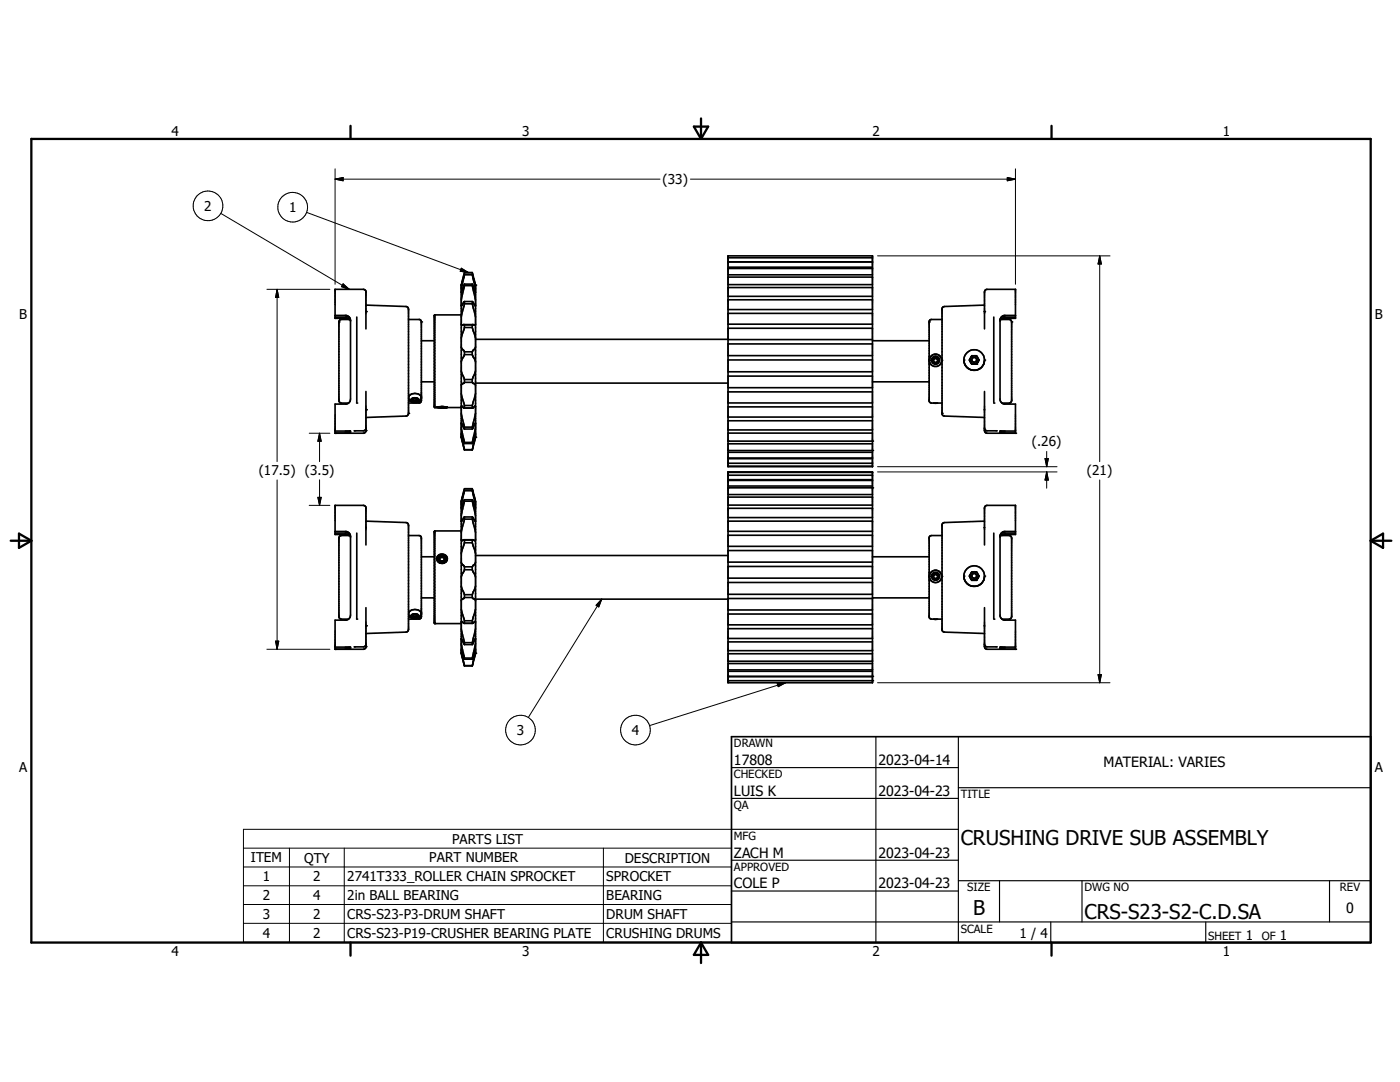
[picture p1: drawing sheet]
<svg xmlns="http://www.w3.org/2000/svg" width="279mm" height="216mm" viewBox="0 0 279 216" stroke-linecap="round" stroke-linejoin="round" font-family="sans-serif">
<g fill="none" stroke="#000" stroke-width=".33">
<path d="M92.1 56.8v30.5l.2 1M92.7 54.7v.1M92.7 56.7v.3M92.7 54.8l-.6 2.7M92.7 57l-.6 2.9M92.7 54.7l-.6 2.2M92.7 56.7l-.6 1.7M92.7 57h1.5M92.7 54.8h1.5M92.7 56.7h1.5M92.7 54.7h1.5M94.2 54.7v.1"/>
<path d="M94.2 56.7v.3M94.2 54.8l.7 2.9M94.2 57l.7 2.9M94.2 54.7l.7 2.3M94.2 56.7l.7 1.7M94.9 56.8v.1M94.9 56.9v30.4l-.7 2.4M94.9 56.9l-.7-2.5h-1.5l-.6 2.6M145.3 54.8h28.8M145.3 51.1h28.8v42h-28.8zM145.3 59.8h28.8M145.3 59.1h28.8"/>
<path d="M145.3 56.8h28.8M145.3 53.3h28.8M145.3 52.2h28.8M145.3 57.4h28.8M145.3 55.3h28.8M145.3 53.6h28.8M145.3 52.3h28.8M145.3 51.4h28.8M66.9 62.9h2.2l.6 .4 .3 .7v15.6l-.3 .7-.4 .3h-2.4v5.8h5.6l.5-.2v-8.1M66.9 63h2a1.05 1.05 0 0 1 1 .8M66.9 63.4h2.2l.6 .3M69.5 63.7l-.6-.2h-2v-5.8l5.9 .1 .2 .3v7.5"/>
<path d="M69.9 63.8l.1 .3M69.9 63.7h-1.9l-.4 .5v15.7l.4 .5h1.5M71.2 63.3v17M73 60.9l8 .3 .4 .1 .1 .4v20.9l-.1 .3-.4 .1-8 .3M73 62.1l.1 .1M81.5 63.7h2.2l.3 .3 .1 .2v15.7l-.1 .3-.4 .2h-2.1M81.7 78.9a1.46 1.46 0 0 1 2.3 .3v.4a1.48 1.48 0 0 1-2.3 .3l-.1-.3zM82 79.7l.2 .2M82.6 79.6v.4M82.6 79.6l-.2 .2 .2 .2M82.6 79.6h.4M82.6 80h.4"/>
<path d="M83 79.6v.4M83 79.6l.3 .2-.3 .2M83.2 79.5a.68 .68 0 0 0-1.1 .3l.1 .1M83.3 79.5l.2 .2-.1 .3M83.4 80l-.7 .1M83.6 79.8l-.2 .2M83.6 79.8a.9 .9 0 0 1-1.4 .1M83.6 79.8a.95 .95 0 0 0-1.6 0l.2 .2 .4 .2M83.6 79.7v.1M84.1 68h2.6M84.1 76.2h2.6M86.8 62.8l-.1 .1v18.3l.1 .1"/>
<path d="M86.8 62.8v18.5M86.8 62.8h5.3M92.1 64.8v.1l.4-.1h1.9l.3 .1 .2-.1M92.1 69.3l.6 .9M92.1 74l.6 1.7M92.1 78.6l.6 2.3M92.6 64.8h.1M92.7 60.2v.4M92.7 64.8v.5M92.7 70.2v.6M92.7 75.7v.6M92.7 70.8h1.5"/>
<path d="M92.7 70.2h1.5M92.7 60.2l-.6 .8M92.7 60.6l-.6 2.6M92.7 65.3l-.6 2.2M92.7 70.8l-.6 1.4M92.7 76.3l-.6 .6M92.7 76.3h1.5M92.7 75.7h1.5M92.7 65.3h1.5M92.7 60.6h1.5M92.7 64.8h1.5M92.7 60.2h1.5"/>
<path d="M94.2 60.2v.4M94.2 64.8v.5M94.2 70.2v.6M94.2 75.7v.6M94.2 60.2l.7 .8M94.2 60.6l.7 2.6M94.2 65.3l.7 2.2M94.2 70.8l.7 1.4M94.2 76.3l.7 .6M94.4 64.8h-.2M94.9 69.3l-.7 .9M94.9 74l-.7 1.7"/>
<path d="M94.9 78.6l-.7 2.3M94.9 67.7h50.4M94.9 76.4h50.4M145.3 78.2h28.8M145.3 77.4h28.8M145.3 75h28.8M145.3 74.2h28.8M145.3 71.8h28.8M145.3 71h28.8M145.3 68.6h28.8M145.3 67.8h28.8M145.3 65.5h28.8"/>
<path d="M145.3 64.7h28.8M145.3 62.5h28.8M145.3 61.8h28.8M174.1 68h11.3M174.1 76.2h11.3M186.5 71.5h.4l.3 .4-.3 .4h-.4l-.2-.4zM188 63.7h-2.2l-.4 .4v16l.5 .3h2.1M193.5 71.8h.1M193.5 71.8l.2 .4M193.5 71.8l.4 .9M193.6 72l.1 .2M193.6 72l.3 .5 .7 .1"/>
<path d="M193.7 71.5l-.2 .3M193.7 72.2l.1 .2M193.7 72.2l.2 .5M193.9 72.4l.5 .2M193.9 72.7h1M194.2 71l-.4 .3-.2 .7M194.2 71a.84 .84 0 0 1 .9 .3 .84 .84 0 0 1 .1 .9M194.2 71h-.3l-.1 .3M194.6 71h.3l.2 .3M195 72.4l-.4 .2M195.1 72.4l-.5 .2M195.2 72.2l-.1 .2"/>
<path d="M195.2 72.2l-.3 .5M195.2 71.5l.2 .3M195.3 71.9l-.1 .2M195.4 71.8h.1M195.4 71.8l-.2 .4M195.4 71.8l-.5 .9M196.5 60.9l-8 .3-.4 .1-.1 .2v21.1l.1 .3 .4 .1 8 .3M198.3 63.3v17M199.6 63.8v.1M199.6 63.7h1.9l.4 .5v15.7l-.4 .5h-1.5M200 63.7l.6-.2h2.1v-5.8l-6 .1-.2 .4v7.4M202.7 63l-2.4 .1-.4 .2-.3 .5"/>
<path d="M202.7 63.4h-2.3l-.6 .3M202.7 62.9h-2.3l-.5 .3-.3 .6v16l.3 .6 .5 .2h2.3v5.8h-5.7l-.4-.1-.1-.4v-7.8M66.9 86h3.1M69.9 86h.1M70 86v.4h-3.1M73 85.6l-.5 .4h-1.8M73.1 81.8h-.1M86.8 81.3h.8M87.1 81.3h.1M87.2 81.3h-.1M87.3 81.2h.1M87.4 81.2v.1"/>
<path d="M87.4 81.2l-.2 .1M87.4 81.3h.1M87.5 81.2h.1M87.5 81.2h1.1M87.5 81.2h.2h-.1M87.5 81.2h-.1M87.5 81.2l-.1 .1M87.8 81.2h1.3M87.8 81.2l-.2 .1h.3M87.8 81.3h.1M87.9 81.3h.6M87.9 81.3h.5"/>
<path d="M87.9 81.2v.1M88 81.2h-.5M88.2 81.2h.2M88.2 81.1l-.4 .1M88.5 81.2h.1M88.5 81.2v.1M88.6 81.2l.6 .1h-.2M88.6 81.3h-.1M88.7 81.3h.1M88.8 81.3h-.2M88.8 81.3h-1.3M88.8 81.3h.1"/>
<path d="M89.1 81.2l.2 .1M89.1 81.2l-.2 .1M89.3 81.3h-.1M89.3 81.3h.1M92.1 81.3h-3.4M92.1 81.1l.1-.1 .4 .4h1.8l.4-.4 .1 .1M92.1 82.5l.6 2.7M92.1 85.4l.6 2.9M92.1 86.5l.6 2M92.1 87l.6 2.8M92.1 84.4l.6 1.2M92.4 88.4l.3 1.3"/>
<path d="M92.7 80.9v.5M92.7 85.2v.4M92.7 88.3v.2M92.7 89.7v.1M92.7 97.8v.1M92.7 99.7v.3M92.7 97.9l-.6 2.7M92.7 97.8l-.6 2.3M92.7 89.8h1.5M92.7 88.5h1.5M92.7 89.7h1.5M92.7 85.6h1.5"/>
<path d="M92.7 88.3h1.5M92.7 85.2h1.5M92.7 80.9h1.5M92.7 97.9h1.5M92.7 99.7l-.6 1.7M92.7 99.7h1.5M92.7 97.8h1.5M94.2 80.9v.5M94.2 85.2v.4M94.2 88.3v.2M94.2 89.7v.1M94.2 97.8v.1"/>
<path d="M94.2 99.7v.3M94.2 97.9l.7 2.8M94.2 97.8l.6 2M94.2 99.7l.7 1.7M94.4 89.4l-.2 .4M94.9 99.9v30.5l-.4 1.6M94.9 82.5l-.7 2.7M94.9 85.4l-.7 2.9M94.9 84.4l-.7 1.2M94.9 86.5l-.7 2M94.9 87l-.5 2.3M145.3 81.2h28.8"/>
<path d="M145.3 86.4h28.8M145.3 80.4h28.8M145.3 84h28.8M145.3 85.8h28.8M145.3 88.6h28.8M145.3 90.3h28.8M145.3 91.5h28.8M145.3 83.2h28.8M145.3 88h28.8M145.3 89.9h28.8M145.3 91.4h28.8M145.3 92.4h28.8"/>
<path d="M145.3 93h28.8M145.3 95.7h28.8M145.3 97h28.8M145.3 98.7h28.8M145.3 94.3h28.8M145.3 94.8h28.8M145.3 95.9h28.8M145.3 97.3h28.8M145.3 99.2h28.8M174.1 94.2h-28.8v42h28.8v-42M186.3 80.4h.8M196.5 81.8h.1"/>
<path d="M196.5 85.6l.1 .2 .4 .2h1.8M202.7 86h-3.1v.4h3.1M66.9 106.1h2a1.05 1.05 0 0 1 1 .8M66.9 106l2.4 .1 .5 .5 .2 .6M66.9 106.5h2l.8 .4M69.5 106.9l-.4-.2h-2.2v-5.9l5.9 .1 .2 .3v7.5M69.9 106.9v.1M69.9 106.9h-2l-.3 .4v15.8l.4 .4h1.5M70 107.1v15.6l-.3 .7-.6 .3h-2.2v5.9h5.6l.5-.3v-8M71.2 106.4v17M73 104l8 .3 .4 .1 .1 .4v20.9l-.5 .4-8 .3M73 105.2l.1 .1"/>
<path d="M81.5 106.9h2.1l.4 .2 .1 .2v15.7l-.1 .3-.4 .2h-2.1M84.1 119.3h2.6M84.1 111.1h2.6M86.8 105.9l-.1 .2v18.2l.1 .1M86.8 105.9v18.5M86.8 105.9h5.3M87.5 112.1l.2 .2M87.5 112.1l.6 .3M87.5 111.1l-.1 .2M87.6 111.5l.3 .4M87.7 112.3l.4 .1M87.8 110.8l-.3 .3"/>
<path d="M87.9 111v.3M87.9 111l-.3 .5M87.9 111h.6M87.9 111.9h.6M87.9 111.3h.6M87.9 111.3l-.2 .3M88.1 112.4h.1M88.1 110.8h.3M88.1 110.8l-.6 .3M88.1 110.7l-.5 .3M88.2 110.7h-.1M88.4 110.7l.1 .1"/>
<path d="M88.4 110.8a.75 .75 0 0 1 .5 1 .75 .75 0 0 1-1.1 .3 .75 .75 0 0 1-.3-1M88.5 111a.5 .5 0 0 1 .3 .5 .5 .5 0 0 1-.3 .4M88.5 111v.3M88.5 111l.3 .5-.1 .1M88.5 111.9l-.4 .1M88.5 111.3l.2 .3M88.5 110.8a.81 .81 0 0 1 .6 .7 .81 .81 0 0 1-.4 .7M88.6 110.8a.88 .88 0 0 0-1.1 .2 .88 .88 0 0 0 0 1.1M88.6 110.8h.1M88.7 112.2l-.5 .2M88.7 111.6l-.1 .2M88.9 112.2l-.5 .2-.7-.1"/>
<path d="M89 112.1l-.3 .1M89 112.1l-.1 .1M89.1 111.9l-.1 .2M89.1 112l-.2 .2M89.2 111.8l-.1 .1M89.2 111.8l-.2 .3M89.2 111.8a1 1 0 0 0-1.1-1.2 1 1 0 0 0-.8 1.4l.2 .1M92.1 107.7l.1 .2 .5-.1M92.1 112.2l.6 .9M92.1 117l.6 1.7M92.6 107.7h1.8M92.7 103.2v.4"/>
<path d="M92.7 107.8v.5M92.7 113.1v.6M92.7 118.7v.5M92.7 100l-.6 2.9M92.7 103.2l-.6 .8M92.7 103.6l-.6 2.6M92.7 108.3l-.6 2.1M92.7 113.7l-.6 1.4M92.7 119.2l-.6 .6M92.7 119.2h1.5M92.7 113.7h1.5M92.7 118.7h1.5"/>
<path d="M92.7 108.3h1.5M92.7 113.1h1.5M92.7 103.6h1.5M92.7 107.8h1.5M92.7 100h1.5M92.7 103.2h1.5M94.2 103.2v.4M94.2 107.8v.5M94.2 113.1v.6M94.2 118.7v.5M94.2 108.3l.7 2.1M94.2 103.2l.7 .8"/>
<path d="M94.2 119.2l.7 .6M94.2 100l.7 2.9M94.2 103.6l.7 2.6M94.2 113.7l.7 1.4M94.4 107.7l.3 .2 .2-.2M94.4 107.7l-.2 .1M94.9 100.1l-.7-2.6h-1.5l-.6 2.5v30.4l.6 2.5M94.9 112.2l-.7 .9M94.9 117l-.7 1.7M94.9 110.8h50.4M94.9 119.6h50.4M145.3 119.4h28.8"/>
<path d="M145.3 100.8h28.8M145.3 101.4h28.8M145.3 103.3h28.8M145.3 104h28.8M145.3 106h28.8M145.3 106.8h28.8M145.3 109h28.8M145.3 109.9h28.8M145.3 112.2h28.8M145.3 113h28.8M145.3 115.4h28.8M145.3 118.6h28.8"/>
<path d="M145.3 116.2h28.8M174.1 119.3h11.3M174.1 111.1h11.3M186.5 114.6h.4l.3 .4-.3 .4h-.4l-.2-.4zM188 106.9h-2.1l-.3 .1-.2 .2v16l.5 .3h2.1M193.5 114.9l.2 .5M193.5 115l.4 .8M193.5 114.9v.1M193.6 115.1l.1 .3M193.6 115.1l.3 .5 .7 .1M193.7 114.6l-.2 .3M193.7 115.4l.1 .1"/>
<path d="M193.7 115.4l.2 .4M193.9 115.5l.5 .2M193.9 115.8h1M193.9 115.8h.1M194.2 114.1l-.4 .3-.2 .7M194.2 114.1a.83 .83 0 0 1 1 1.1M194.2 114.1h-.3l-.1 .3M194.6 114.1h.3l.2 .3M194.9 115.8h.1M194.9 115.6l-.3 .1M195.2 115.4l-.6 .3M195.2 115.4l-.3 .4"/>
<path d="M195.2 115.2v.2M195.2 114.6l.2 .3M195.3 115l-.1 .2M195.4 114.9l-.2 .5M195.4 115l-.5 .8M195.4 114.9v.1M196.5 105.3h.1M196.5 104l-8 .3-.4 .1-.1 .3v21l.1 .3 .4 .1 8 .3M198.3 106.4v17M199.6 106.9v.1M199.6 106.9h1.9l.4 .4v15.8l-.4 .4h-1.5M200 106.9l.4-.2h2.3v-5.9l-6 .1-.2 .4v7.4"/>
<path d="M202.7 106.1l-2.4 .1-.4 .3-.3 .4M202.7 106.5h-2.1l-.8 .4M202.7 106h-2.3l-.5 .3-.3 .6v16l.3 .6 .5 .2h2.3v5.9h-5.7l-.4-.3-.1-8M66.9 129.1h3M69.9 129.1h.1M70 129.1v.4h-3.1M73 128.7l-.5 .4h-1.8M73.1 124.9l-.1 .1M81.8 122a1.46 1.46 0 0 1 2.2 .3v.4a1.4 1.4 0 0 1-2.4 0v-.4zM82 122.9l.2 .2M82.1 122.7a1.04 1.04 0 0 1 1.5 .2 .94 .94 0 0 1-1.6 0zM82.2 123a1.06 1.06 0 0 0 1.2 .1"/>
<path d="M82.6 122.7l-.2 .2 .2 .2M82.6 122.7h.4M82.6 123.1h.4M82.6 122.7v.4M83 122.7l.3 .2-.3 .2M83 122.7v.4M83.4 123.1h.1M83.5 123a.73 .73 0 0 0-.6-.5 .73 .73 0 0 0-.7 .2v.3M83.6 122.9l-.2 .2M86.8 124.4h5.3M92.1 121.5l.6 2.4M92.1 125.5l.6 2.7"/>
<path d="M92.1 130.1l.5 2.5M92.1 124.1l.1-.1 .4 .4h1.8l.3-.4 .2 .1M92.1 128.4l.6 2.9M92.1 129.6l.6 1.9M92.1 127.5l.6 1.1M92.7 123.9v.5M92.7 128.2v.4M92.7 131.3v.2M92.7 132.9h1.5M92.7 123.9h1.5M92.7 128.2h1.5M92.7 131.3h1.5"/>
<path d="M92.7 128.6h1.5M92.7 131.5h1.5M94.2 123.9v.5M94.2 128.2v.4M94.2 131.3v.2M94.4 132.2l-.1 .5M94.9 121.5l-.7 2.4M94.9 125.5l-.7 2.7M94.9 130.1l-.7 2.8M94.9 127.4l-.7 1.2M94.9 129.6l-.7 1.9M94.9 128.4l-.7 2.9"/>
<path d="M145.3 122.5h28.8M145.3 121.7h28.8M145.3 135h28.8M145.3 133.9h28.8M145.3 132.4h28.8M145.3 130.4h28.8M145.3 128.1h28.8M145.3 127.4h28.8M145.3 125.4h28.8M145.3 124.7h28.8M145.3 135.8h28.8M145.3 133.7h28.8"/>
<path d="M145.3 131.9h28.8M145.3 129.8h28.8M186.3 123.5h.8M196.5 124.9h.1M196.5 128.7l.1 .2 .4 .2h1.8M202.7 129.1h-3.1v.4h3.1M146 147h127.6v41.1h-127.6z"/>
<circle cx="186.7" cy="71.9" r=".77"/>
<circle cx="186.7" cy="71.9" r=".69"/>
<circle cx="186.7" cy="71.9" r="1.22"/>
<circle cx="194.4" cy="71.8" r="2.06"/>
<circle cx="194.4" cy="71.8" r=".49"/>
<circle cx="186.7" cy="115" r=".69"/>
<circle cx="186.7" cy="115" r=".78"/>
<circle cx="186.7" cy="115" r="1.23"/>
<circle cx="194.4" cy="115" r="2.05"/>
<circle cx="194.4" cy="114.9" r=".48"/>
</g>
<g fill="#000">
<circle cx="92.1" cy="56.9" r=".17"/>
<circle cx="94.9" cy="56.9" r=".17"/>
<circle cx="67.6" cy="64.2" r=".17"/>
<circle cx="73.1" cy="62.2" r=".17"/>
<circle cx="84" cy="79.4" r=".17"/>
<circle cx="84.1" cy="64.2" r=".17"/>
<circle cx="185.4" cy="64.2" r=".17"/>
<circle cx="185.5" cy="71.9" r=".17"/>
<circle cx="186.5" cy="71.5" r=".17"/>
<circle cx="186.9" cy="71.5" r=".17"/>
<circle cx="187.9" cy="71.9" r=".17"/>
<circle cx="192.4" cy="71.8" r=".17"/>
<circle cx="193.9" cy="72.7" r=".17"/>
<circle cx="194.9" cy="72.7" r=".17"/>
<circle cx="196.5" cy="62.2" r=".17"/>
<circle cx="196.5" cy="71.8" r=".17"/>
<circle cx="201.9" cy="64.2" r=".17"/>
<circle cx="66.9" cy="86.4" r=".17"/>
<circle cx="70.7" cy="86" r=".17"/>
<circle cx="71.2" cy="80.4" r=".17"/>
<circle cx="73" cy="85.9" r=".17"/>
<circle cx="73.1" cy="81.8" r=".17"/>
<circle cx="81.5" cy="82.5" r=".17"/>
<circle cx="86.8" cy="81.3" r=".17"/>
<circle cx="92.1" cy="87.3" r=".17"/>
<circle cx="94.9" cy="87.3" r=".17"/>
<circle cx="145.3" cy="88" r=".17"/>
<circle cx="145.3" cy="89.9" r=".17"/>
<circle cx="145.3" cy="97.3" r=".17"/>
<circle cx="174.1" cy="88" r=".17"/>
<circle cx="174.1" cy="89.9" r=".17"/>
<circle cx="174.1" cy="97.3" r=".17"/>
<circle cx="188" cy="82.5" r=".17"/>
<circle cx="196.5" cy="85.9" r=".17"/>
<circle cx="198.3" cy="80.4" r=".17"/>
<circle cx="198.8" cy="86" r=".17"/>
<circle cx="199.6" cy="86" r=".17"/>
<circle cx="199.6" cy="86.4" r=".17"/>
<circle cx="202.7" cy="86.4" r=".17"/>
<circle cx="86.7" cy="106.1" r=".17"/>
<circle cx="185.5" cy="115" r=".17"/>
<circle cx="186.5" cy="114.6" r=".17"/>
<circle cx="186.9" cy="114.6" r=".17"/>
<circle cx="187.9" cy="115" r=".17"/>
<circle cx="192.4" cy="115" r=".17"/>
<circle cx="196.5" cy="115" r=".17"/>
<circle cx="66.9" cy="129.6" r=".17"/>
<circle cx="70.7" cy="129.1" r=".17"/>
<circle cx="71.2" cy="123.5" r=".17"/>
<circle cx="73" cy="129" r=".17"/>
<circle cx="73.1" cy="124.9" r=".17"/>
<circle cx="84" cy="122.5" r=".17"/>
<circle cx="86.7" cy="124.3" r=".17"/>
<circle cx="86.8" cy="124.4" r=".17"/>
<circle cx="92.1" cy="130.4" r=".17"/>
<circle cx="94.9" cy="130.4" r=".17"/>
<circle cx="145.3" cy="135" r=".17"/>
<circle cx="145.3" cy="135.8" r=".17"/>
<circle cx="174.1" cy="135" r=".17"/>
<circle cx="174.1" cy="135.8" r=".17"/>
<circle cx="196.5" cy="129" r=".17"/>
<circle cx="198.3" cy="123.5" r=".17"/>
<circle cx="198.8" cy="129.1" r=".17"/>
<circle cx="199.6" cy="129.1" r=".17"/>
<circle cx="199.6" cy="129.5" r=".17"/>
<circle cx="202.7" cy="129.6" r=".17"/>
</g>
<g fill="none" stroke="#000" stroke-width=".46">
<path d="M6.3 27.7h267.3v160.4h-267.3zM70 25.1v2.6M138.5 25.3h2.8l-1.4 2.4zM139.9 23.6v4.1M209.9 25.1v2.6M2.1 107.9h4.2M3.8 106.5l2.5 1.4-2.5 1.4zM273.6 107.9h4.1M273.6 107.9l2.4-1.4v2.8zM70 188.1v2.6M139.9 188.1v4.1M139.9 188.1l1.4 2.4h-2.8z"/>
<path d="M209.9 188.1v2.6"/>
</g>
<g fill="none" stroke="#000" stroke-width=".23">
<path d="M146 153.2h45.3M146 159.3h45.3M174.8 147v41.1M191.3 157.2h82.3M191.3 147v41.1M146 165.5h45.3M146 171.6h45.3M146 177.8h45.3M191.3 175.7h82.3M199.5 175.7v8.3M215.9 175.7v8.3M265.3 175.7v8.3"/>
<path d="M146 184h127.6M209.7 184v4.1M240.6 184v4.1"/>
</g>
<g fill="none" stroke="#000" stroke-width=".2">
<path d="M66.9 35.7h64.8M66.9 35.7l1.6-.3v.7zM66.9 33.7v23M137.8 35.7h64.9M201 35.4l1.7 .3-1.7 .4zM202.7 33.7v23M44.1 42.6l25.6 15.1M53.3 57.7h12.5M55.3 57.7v34.4M55.3 57.7l.3 1.7h-.6zM61.2 42.4l32.3 12M68.5 56.6l1.2 1.1-1.6-.5z"/>
<path d="M92.1 53.5l1.4 .9-1.6-.3zM175.1 51.1h46.4M219.5 51.1v41M219.5 51.1l.3 1.6h-.7zM55.3 95.8v33.8M61.7 86.4h4.1M63.4 99.2h.7l-.3 1.6zM63.8 86.4v5.7M63.8 95.7v5.1M63.8 86.4l.3 1.6h-.7zM175.1 94.2h35.8M175.1 93.1h35.8"/>
<path d="M208.6 91.5h.6l-.3 1.6zM208.9 90.1v3M208.9 94.2v3.2M208.9 94.2l.3 1.6h-.6zM219.5 95.8v40.4M61.7 100.8h4.1M120.1 119.6l-14.7 23.6M120.1 119.6l-.6 1.5-.5-.3zM53.3 129.6h12.5M55 127.9h.6l-.3 1.7zM155.1 136.4l1.7-.2-1.5 .8zM156.8 136.2l-27.2 8.6"/>
<path d="M175.1 136.2h46.4M219.1 134.6h.7l-.3 1.6zM48.6 165.5h97.4v22.5h-97.4zM48.6 169.2h97.4M48.6 173h97.4M48.6 176.8h97.4M57.8 169.2v18.8M68.7 169.2v18.8M120.4 169.2v18.8M48.6 180.5h97.4M48.6 184.2h97.4"/>
<circle cx="41.5" cy="41.1" r="2.96"/>
<circle cx="58.4" cy="41.3" r="2.96"/>
<circle cx="103.9" cy="145.7" r="2.97"/>
<circle cx="126.8" cy="145.7" r="2.96"/>
</g>
<g fill="#000" stroke="#000" stroke-width=".2">
<path d="M66.9 35.7l1.6-.3v.7zM201 35.4l1.7 .3-1.7 .4zM55.3 57.7l.3 1.7h-.6zM68.5 56.6l1.2 1.1-1.6-.5zM92.1 53.5l1.4 .9-1.6-.3zM219.5 51.1l.3 1.6h-.7zM63.4 99.2h.7l-.3 1.6zM63.8 86.4l.3 1.6h-.7zM208.6 91.5h.6l-.3 1.6zM208.9 94.2l.3 1.6h-.6zM55 127.9h.6l-.3 1.7zM120.1 119.6l-.6 1.5-.5-.3z"/>
<path d="M155.1 136.4l1.7-.2-1.5 .8zM219.1 134.6h.7l-.3 1.6z"/>
</g>
<g font-size="4.1">
<text x="191.7" y="168.6">CRUSHING DRIVE SUB ASSEMBLY</text>
<text x="194.2" y="182.5">B</text>
<text x="216.4" y="183.4">CRS-S23-S2-C.D.SA</text>
</g>
<g font-size="2.8">
<text x="146.5" y="152.6">17808</text>
<text x="175.3" y="152.6">2023-04-14</text>
<text x="220.3" y="153.1">MATERIAL: VARIES</text>
<text x="146.5" y="158.8">LUIS K</text>
<text x="175.3" y="158.8">2023-04-23</text>
<text x="146.5" y="171.1">ZACH M</text>
<text x="175.3" y="171.1">2023-04-23</text>
<text x="146.5" y="177.2">COLE P</text>
<text x="175.3" y="177.2">2023-04-23</text>
<text x="268.6" y="182.1">0</text>
</g>
<g font-size="2.7">
<text x="34.2" y="27.1">4</text>
<text x="104.2" y="27.1">3</text>
<text x="174.1" y="27.1">2</text>
<text x="244" y="27.1">1</text>
<text x="132.2" y="36.8">(33)</text>
<text x="40.8" y="42.1">2</text>
<text x="57.7" y="42.3">1</text>
<text x="3.8" y="63.7">B</text>
<text x="274.4" y="63.7">B</text>
<text x="205.9" y="89">(.26)</text>
<text x="51.6" y="94.7">(17.5) (3.5)</text>
<text x="216.9" y="94.7">(21)</text>
<text x="103.2" y="146.7">3</text>
<text x="126.1" y="146.7">4</text>
<text x="3.8" y="154">A</text>
<text x="274.4" y="154">A</text>
<text x="50.1" y="172.1">ITEM</text>
<text x="60.7" y="172.1">QTY</text>
<text x="85.7" y="172.1">PART NUMBER</text>
<text x="90.2" y="168.4">PARTS LIST</text>
<text x="124.7" y="172.1">DESCRIPTION</text>
<text x="52.5" y="175.9">1</text>
<text x="52.5" y="179.6">2</text>
<text x="62.5" y="175.9">2</text>
<text x="62.5" y="179.6">4</text>
<text x="69.3" y="175.9">2741T333_ROLLER CHAIN SPROCKET</text>
<text x="69.3" y="179.6">2in BALL BEARING</text>
<text x="121" y="175.9">SPROCKET</text>
<text x="121" y="179.6">BEARING</text>
<text x="52.5" y="183.3">3</text>
<text x="62.5" y="183.3">2</text>
<text x="69.3" y="183.3">CRS-S23-P3-DRUM SHAFT</text>
<text x="121" y="183.3">DRUM SHAFT</text>
<text x="34.2" y="190.7">4</text>
<text x="52.5" y="187.1">4</text>
<text x="62.5" y="187.1">2</text>
<text x="69.3" y="187.1">CRS-S23-P19-CRUSHER BEARING PLATE</text>
<text x="104.2" y="190.7">3</text>
<text x="121" y="187.1">CRUSHING DRUMS</text>
<text x="174.1" y="190.7">2</text>
<text x="203.5" y="187.2">1 / 4</text>
<text x="244" y="190.7">1</text>
<text x="248.6" y="187.5">1</text>
<text x="255.4" y="187.5">1</text>
</g>
<g font-size="2.3">
<text x="146.5" y="149.1">DRAWN</text>
<text x="146.5" y="155.3">CHECKED</text>
<text x="146.5" y="161.5">QA</text>
<text x="191.7" y="159.3">TITLE</text>
<text x="146.5" y="167.6">MFG</text>
<text x="146.5" y="173.8">APPROVED</text>
<text x="193" y="177.9">SIZE</text>
<text x="216.4" y="177.9">DWG NO</text>
<text x="267.4" y="177.9">REV</text>
<text x="191.7" y="186.1">SCALE</text>
<text x="241.1" y="187.5">SHEET</text>
<text x="251.8" y="187.5">OF</text>
</g>
</svg>
